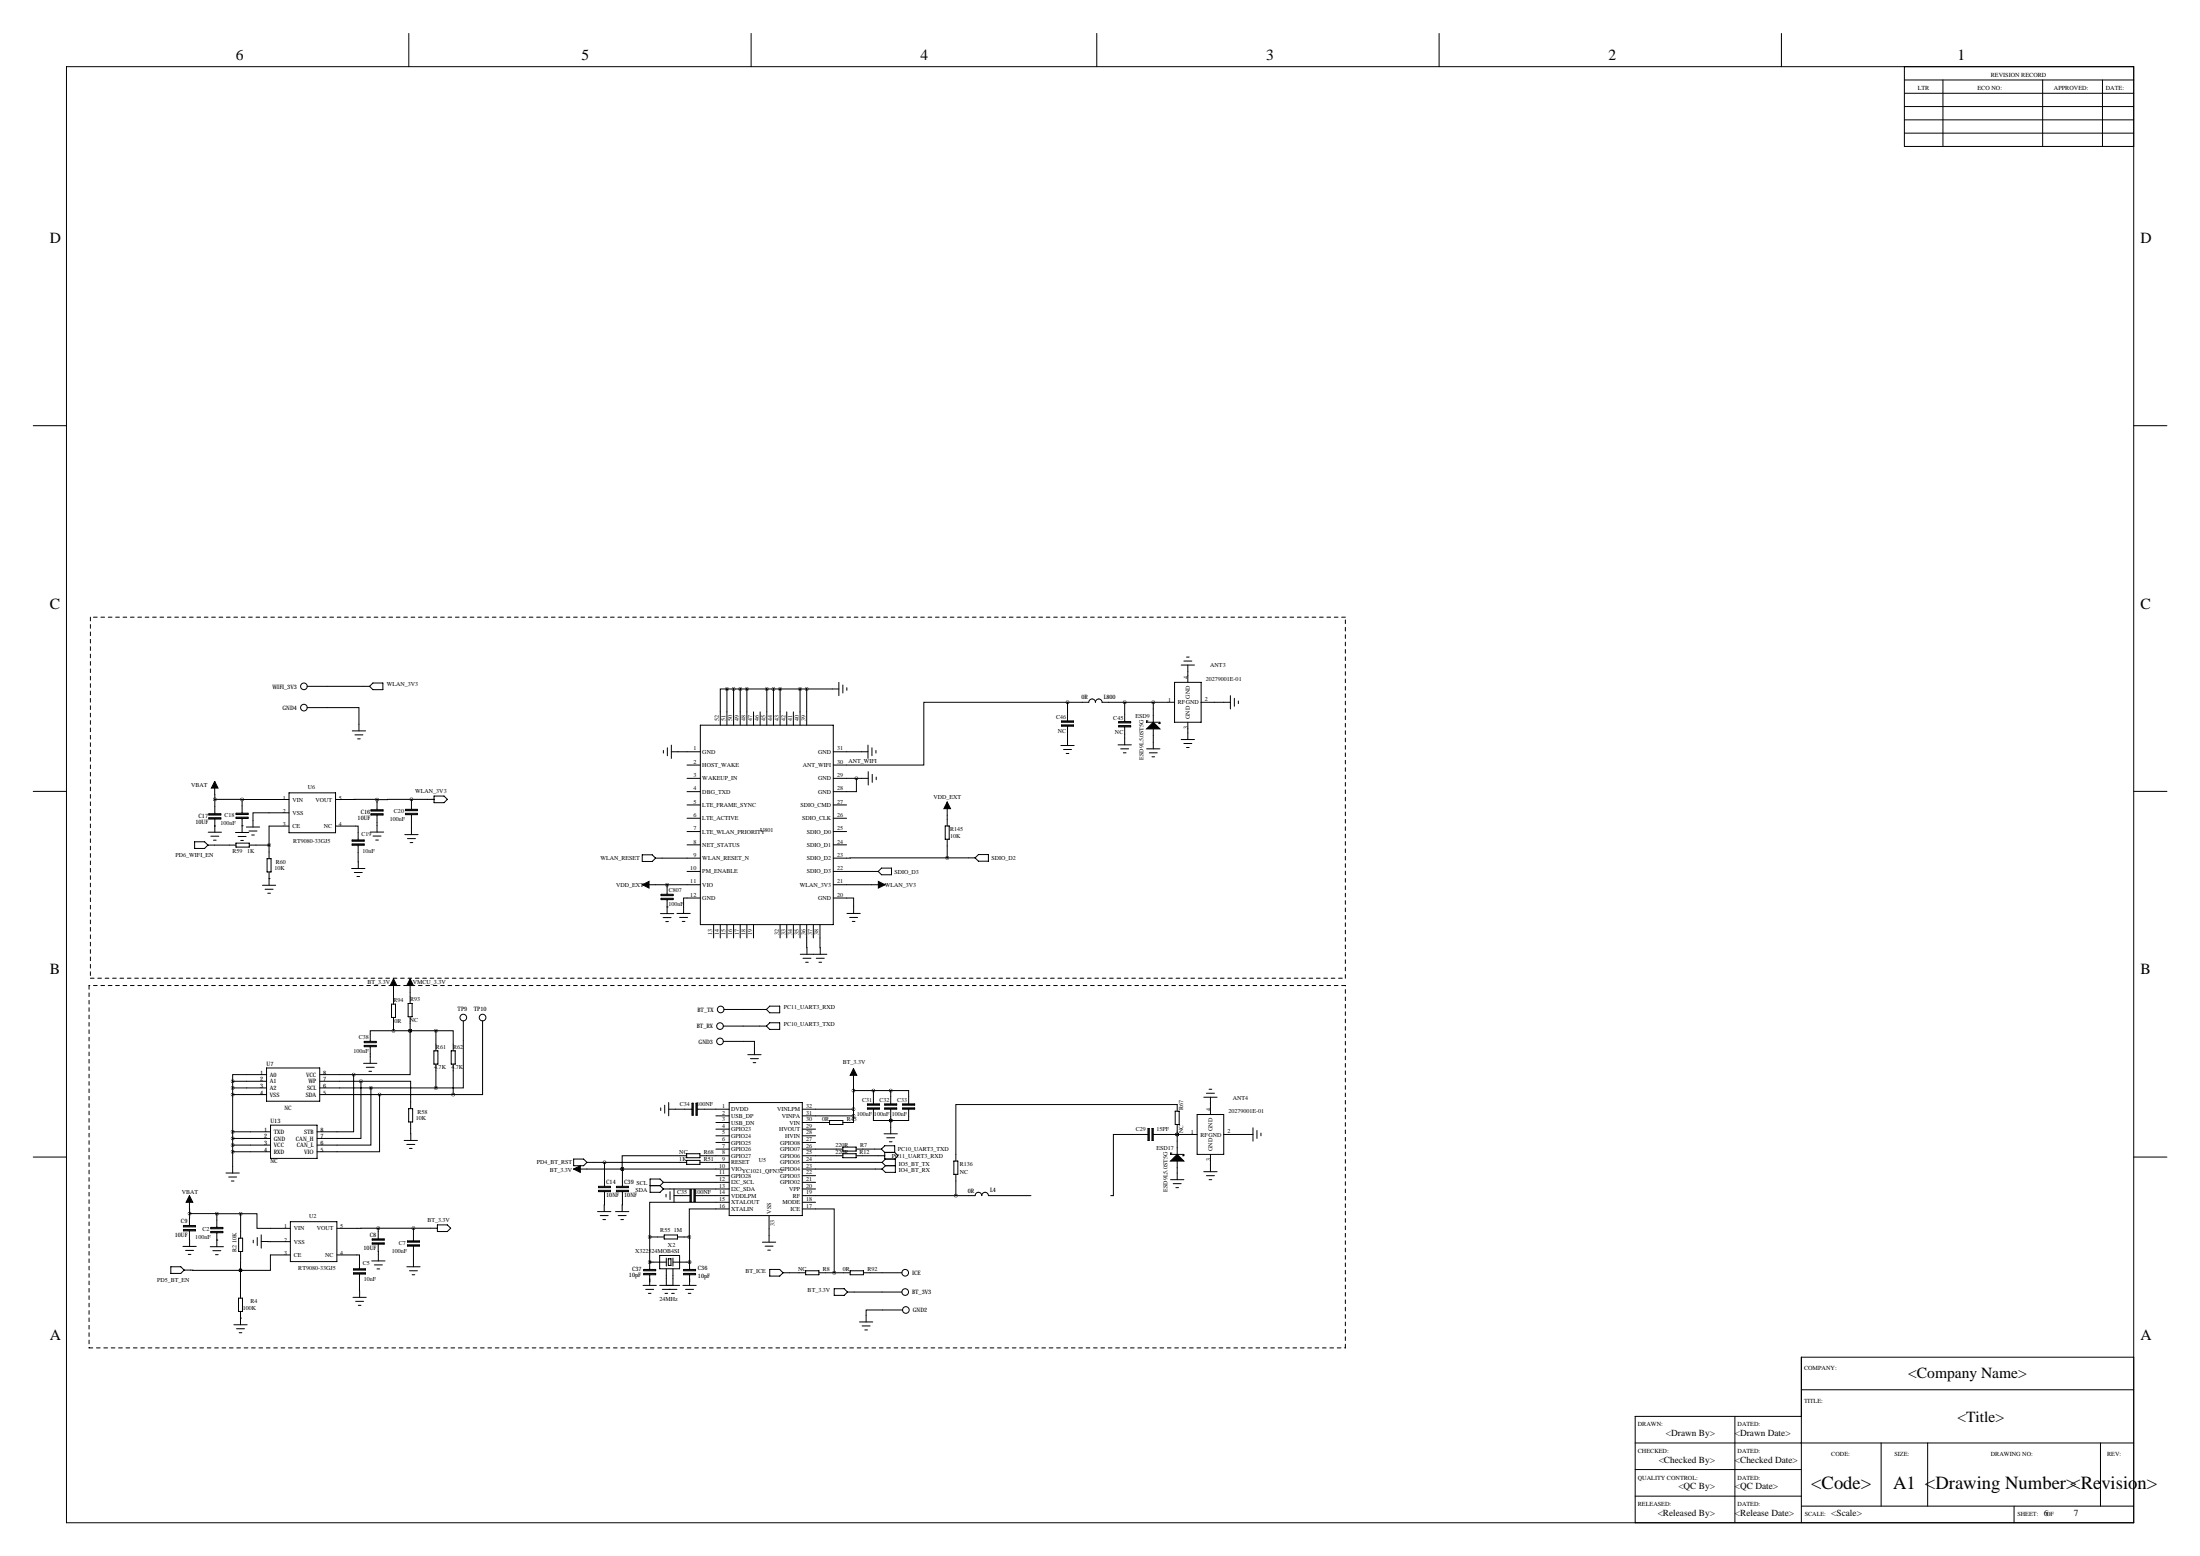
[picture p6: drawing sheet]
<svg xmlns="http://www.w3.org/2000/svg" width="841mm" height="594mm" viewBox="0 0 841 594" stroke-linecap="round" stroke-linejoin="round" font-family="sans-serif">
<path d="M34.5 235.8v137.9M514.1 235.8h-479.6M34 376.5v138.4M34.5 373.7h479.6M514.1 373.7v-137.9M514.1 376.5h-480.1M34 514.9h480.1M514.1 514.9v-138.4" fill="none" stroke="#000" stroke-width=".38" stroke-dasharray="1.4 1.4"/>
<g fill="none" stroke="#000" stroke-width=".38">
<path d="M156.2 12.8v12.7M287 12.8v12.7M419.1 12.8v12.7M549.9 12.8v12.7M680.7 12.8v12.7M25.4 25.5h789.9v556.2h-789.9zM727.7 30.6h87.6M727.7 35.6h87.6M727.7 25.5v30.5h87.6M742.4 30.6v25.4M780.5 30.6v25.4M803.4 30.6v25.4"/>
<path d="M727.7 45.8h87.6M727.7 50.9h87.6M727.7 40.7h87.6M12.7 162.6h12.7M815.3 162.6h12.7M451.4 254.1h5M452.4 252.5h3M453.4 251h1M453.9 254.1v6.6M117.3 270.3h19.9v8.9M117.3 262.2h23.9M134.6 279.2h5.1"/>
<path d="M141.2 262.2l1.3-1.3h3.8v2.6h-3.8zM267.6 277h50.8v76.2h-50.8zM277.8 263.2h-2.6v13.8M277.8 263.2v13.8M277.8 263.2h42.7M280.3 263.2v13.8M282.9 263.2v13.8M285.4 263.2v13.8M287.9 272v5M290.5 272v5M293 263.2v13.8M295.6 263.2v13.8"/>
<path d="M298.1 263.2v13.8M300.6 272v5M303.2 272v5M305.7 263.2v13.8M308.3 263.2v13.8M320.5 260.7v5.1M322.1 261.7v3M323.6 262.7v1M405.6 275.4h4.6v.5h-4.6zM405.6 275.7h4.6M405.6 277.2h4.6M405.6 276.9h4.6v.5h-4.6z"/>
<path d="M407.9 268.3h8.2a1.27 1.27 0 0 1 1.2-1.3 1.27 1.27 0 0 1 1.3 1.3 1.27 1.27 0 0 1 1.3-1.3 1.27 1.27 0 0 1 1.2 1.3h27.7M407.9 268.3h-54.9v24h-34.6M407.9 268.3v7.1M407.9 277.4v7.4M427.5 275.9h4.6M427.5 275.7h4.6v.5h-4.6zM427.5 277.2h4.6v.5h-4.6zM427.5 277.4h4.6M429.8 268.3v7.4M429.8 277.7v6.9M438.7 275.4h-.6v.5h5.1v.5h-.5M440.7 268.3v7.6"/>
<path d="M440.7 278.5v7.6M448.8 260.7h10.2v15.2h-10.2zM453.9 275.9v6.6M458.9 268.3h11.3M470.2 265.8v5M471.7 266.8v3M473.2 267.8v1M82 298.5l.1 6.9M135.6 280.7h3.1M136.7 282.3h1M253.5 286.7v1M255 285.7v3"/>
<path d="M256.5 287.2h11.1M256.5 284.7v5M262.5 292.3h5.1M262.5 297.4h5.1M318.4 287.2h13.3M318.4 297.4h13.4M327.3 297.4v5h-8.9M331.7 284.7v5M331.8 294.8v5.1M333.2 285.7v3M333.3 295.8v3.1M334.7 286.7v1"/>
<path d="M334.8 296.8v1.1M405.4 284.8h5.1M406.4 286.3h3M407.4 287.9h1M427.2 284.6h5.1M428.2 286.1h3.1M429.3 287.6h1M438.1 286.1h5.1M439.2 287.6h3M440.2 289.1h1M451.4 282.5h5M452.4 284h3"/>
<path d="M453.4 285.6h1M12.7 302.3h12.7M79.6 317.9h5M79.8 310.9h4.6v.5h-4.6zM79.8 311.1h4.6M79.8 312.4h4.6v.5h-4.6zM79.8 312.6h4.6M80.6 319.5h3M82.1 305.4h10.4M82.1 305.4v5.5M82.1 312.9v5M90 318h5"/>
<path d="M90.2 310.7h4.6v.5h-4.6zM90.2 312.2h4.6v.5h-4.6zM90.2 310.9h4.6M90.2 312.4h4.6M91 319.6h3M92.5 315.5h.1M92.5 305.4h17.9M92.5 305.4v5.3M92.5 312.7v5.3M94.1 315.9h5.1M95.1 317.5h3.1M96.2 319h1"/>
<path d="M110.4 310.5h-13.7v5.4M110.4 302.9h17.8v15.2h-17.8zM110.4 315.6h-7.6v12.4M128.2 305.4l15.9 .1M128.2 315.6h8.7v5.3M141.5 317.9h5.1M141.8 309.3h4.6v.5h-4.6zM141.8 310.9h4.6v.5h-4.6zM141.8 309.6h4.6M141.8 311.1h4.6M142.5 319.4h3.1M144.1 305.5v3.8"/>
<path d="M144.1 311.4v6.5M154.7 318.8h5.1M154.9 310.7h4.6v.5h-4.6zM154.9 311h4.6M154.9 309.2h4.6v.5h-4.6zM154.9 309.4h4.6M157.2 305.4l-13.1 .1M157.2 305.4h8.7M157.2 305.4v3.8M157.2 311.2v7.6M165.9 304.1h3.8l1.2 1.3-1.2 1.2h-3.8zM262.5 302.4h5.1"/>
<path d="M262.5 307.5h5.1M262.5 312.6h5.1M262.5 317.7h5.1M318.4 307.5h5.1M318.4 312.6h5.1M318.4 317.7h5.1M361.2 315.5h1.5v5.1h-1.5zM361.9 306.4v9.1M815.3 302.3h12.7M74.4 321.6h3.8l1.3 1.3-1.3 1.2h-3.8zM79.5 322.9h10.7M81.6 321h1"/>
<path d="M90.2 322.1h5v1.5h-5zM92 321.1h1M95.2 322.9h7.6M100.3 338.2h5.1M101.3 339.7h3M102.1 328h1.5v5.1h-1.5zM102.8 335.7h.1M102.8 333.1v5.1M134.4 331.8h5M134.6 322.4h4.5v.5h-4.5zM134.6 320.9h4.5v.5h-4.5zM134.6 321.1h4.5"/>
<path d="M134.6 322.7h4.5M135.4 333.3h3M136.4 334.8h1M136.9 322.9v8.9M143.6 320.9h1M155.7 320.4h3M156.7 321.9h1M245.4 326.6h3.8l1.3 1.2-1.3 1.3h-3.8zM245.5 338h22.1M250.5 327.8h17.1M254.9 338v3.6M262.5 322.8h5.1"/>
<path d="M262.5 332.9h5.1M318.4 322.8h5.1M318.4 332.9h17.2M318.4 338h19.8M335.6 332.9l1.3-1.3h3.8v2.6h-3.8zM361.9 327.7l-43.5 .1M361.9 320.6v7.1M361.9 327.7h10.7M373.9 326.5h3.8v2.5h-3.8l-1.3-1.3zM102.3 341.2h1M252.4 349h5.1M252.6 341.6h4.6v.6h-4.6z"/>
<path d="M252.6 343.2h4.6v.5h-4.6zM252.6 341.9h4.6M252.6 343.4h4.6M253.4 350.5h3M254.4 352.1h1M254.9 346.5h.1M254.9 343.7v5.3M258.7 349h5.1M259.7 350.5h3M260.7 352h1M267.6 343.1h-6.4v5.9M272.7 353.2v5.1"/>
<path d="M275.2 353.2v5.1M277.8 353.2v5.1M280.3 353.2v5.1M282.9 353.2v5.1M285.4 353.2v5.1M287.9 353.2v5.1M298.1 353.2v5.1M300.6 353.2v5.1M303.2 353.2v5.1M305.7 353.2v5.1M308.3 353.2l.1 11.4M310.8 353.2v5.1"/>
<path d="M313.3 353.2l.1 11.4M318.4 343.1h7.8v5.9M323.6 349h5.1M324.7 350.5h3M325.7 352h1M150.4 374v9.6M156.7 374v9.4M305.8 364.6h10.2M306.8 366.1h3.1M307.8 367.6h1.1M311.9 366.1h3.1M312.9 367.6h1"/>
<path d="M139.2 397.8h4.6v.5h-4.6zM139.2 399.4h4.6v.5h-4.6zM139.2 398.1h4.6M139.2 399.6h4.6M141.5 399.9v6.3M149.6 383.6h1.5v5.1h-1.5zM150.4 393.8h-8.9v4M150.4 388.7v5.1M150.4 393.8h16.2M156 383.4h1.5v5h-1.5zM156.7 393.8h.1M156.7 393.8v16.7h-21.6"/>
<path d="M156.7 388.4v5.4M166.6 393.8h6.6v7.6M166.6 393.8v7.6M177 390v25.6h-10.4M184.4 390v28.2h-11.2M276.4 397.8h11.9v5.1M276.4 392h16.5M276.6 385.6h16.3M292.9 385.6l1.2-1.2h3.8v2.5h-3.8zM292.9 392l1.2-1.3h3.8v2.6h-3.8zM88.9 413.1h13M88.9 415.6h13"/>
<path d="M88.9 418.2h13M88.9 413.1v35M101.9 410.5h-13v2.6M101.9 408h20.3v12.7h-20.3zM122.2 410.5h12.9M122.2 413.1h15.7M122.2 415.6h44.4M122.2 418.2h51M135.1 410.5v21.9h-13.9M137.9 413.1h19v10.4M137.9 413.1v21.8h-16.7M138.9 406.2h5.1"/>
<path d="M140 407.7h3M141 409.3h1M141.7 415.6v21.9h-20.5M145 418.2v21.8h-23.8M165.8 401.4h1.5v5.1h-1.5zM166.6 406.5v9.1M172.4 401.4h1.5v5.1h-1.5zM173.2 406.5v11.7M285.8 402.9h5M286.8 404.4h3M287.8 406h1M326.1 408.2v18.1"/>
<path d="M326.1 416.6h14.3M333.8 416.6v5.1M340.4 416.6h6.8v5.1M340.4 416.6v5.1M460 419.2h5.1M461 417.6h3.1M462 416.1h1M462.5 419.2v6.6M88.9 432.4h14.5M88.9 434.9h14.5M88.9 437.5h14.5M88.9 440h14.5"/>
<path d="M103.4 429.8h17.8v12.7h-17.8zM154.4 435.7h5.1M155.4 437.2h3.1M156.2 423.5h1.5v5.1h-1.5zM156.5 438.7h1M156.9 428.6l.1 7.1M252.5 423.2v1.1M254 422.2v3.1M255.5 423.7h8.9M255.5 421.2v5.1M264.4 421.5h.5v4.5h-.5zM264.7 421.5v4.5"/>
<path d="M265.9 421.5h.5v4.5h-.5zM266.2 421.5v4.5M266.4 423.7h12.2M273.6 439h5M273.6 426.3h5M273.6 428.8h5M273.6 431.4h5M273.6 433.9h5M273.6 436.4h5M278.6 421.2h28v43.2h-28zM306.6 439h15.5M306.6 423.7h19.5"/>
<path d="M306.6 426.3h19.5M306.6 428.8h10.4M306.6 431.4h5.1M306.6 433.9h5.1M306.6 436.4h5.1M317 428.1h5.1v1.5h-5.1zM322.1 438.2h5.1v1.5h-5.1zM326.1 426.3v2.5h-4M327.2 439h9.6M331.5 423.2h4.5v.5h-4.5zM331.5 421.7h4.5v.5h-4.5zM331.5 422h4.5"/>
<path d="M331.5 423.5h4.5M333.8 423.7v4.4h6.6M336.8 439l1.3 1.3M336.8 439l1.3-1.3h3.8v2.6M337.8 433.1h5.1M338.1 423.2h4.5v.5h-4.5zM338.1 421.7h4.5v.5h-4.5zM338.1 422h4.5M338.1 423.5h4.5M338.8 434.7h3.1M339.9 436.2h1M340.4 428.1h.1"/>
<path d="M340.4 423.7v9.4M344.9 423.2h4.6v.5h-4.6zM344.9 421.7h4.6v.5h-4.6zM344.9 422h4.6M344.9 423.5h4.6M347.2 423.7v4.4h-6.8M438.7 433.4h-13.3v23.4h-1M438.7 431.1h.5v4.6h-.5zM438.9 431.1v4.6M440.2 431.1h.5v4.6h-.5zM440.4 431.1v4.6M440.7 433.4h16.8"/>
<path d="M449.1 424.5h1.5v5.1h-1.5zM449.8 433.4h.1M449.8 424.5v-2.5h-84.5v21.6M449.8 429.6v11.4M457.5 425.8h10.1v15.2h-10.1zM467.5 433.4h11.3M478.8 430.9v5M480.3 431.9v3M481.8 432.9v1M12.7 442h12.7M72.4 456.8v6.8M86.4 448.1h5"/>
<path d="M87.4 449.7h3M88.4 451.2h1M219.2 446.6h59.4M219.2 442.8h3.8l1.3 1.3-1.3 1.2h-3.8zM224.3 444.1h38.1M228.7 454.7h4.6v.5h-4.6zM228.7 453.2h4.6v.5h-4.6zM228.7 455h4.6M228.7 453.5h4.6M231 455.2l-.1 7.7M231 444.1v9.1M235.6 454.7h4.5v.5h-4.5z"/>
<path d="M235.6 453.2h4.5v.5h-4.5zM235.6 455h4.5M235.6 453.5h4.5M237.8 455.2l-.1 7.7M237.8 446.6v6.6M248.4 453h3.8M252.2 453l1.3 1.2M253.5 451.7h25.1M253.5 454.2h25.1M253.5 451.7l-1.3 1.3M253.5 451.7l-1.3-1.3h-3.8v5.1h3.8l1.3-1.3M254.5 456.3v1"/>
<path d="M256 455.2v3.1M257.6 456.8h6.1M257.6 454.2v5.1M262.4 441.5h-24.7v5.1M262.4 440.8h5.1v1.5h-5.1zM262.4 443.3h5.1v1.5h-5.1zM263.7 454.5h.5v4.5h-.5zM263.9 454.5v4.5M265.2 454.5h.5v4.5h-.5zM265.4 454.5v4.5M265.7 456.8h12.9M267.5 441.5h11.1"/>
<path d="M267.5 444.1h11.1M273.6 449.1h5M278.6 459.3h-30.3v13.3M306.6 456.8h66a1.27 1.27 0 0 1 1.3-1.3 1.27 1.27 0 0 1 1.3 1.3 1.27 1.27 0 0 1 1.2-1.3 1.27 1.27 0 0 1 1.3 1.3h16.3M306.6 441.5h15.5M306.6 444.1h30.5M306.6 446.6h30.5M306.6 449.1h5.1M306.6 451.7h5.1M306.6 454.2h5.1M306.6 459.3h5.1M322.1 440.8h5.1v1.5h-5.1z"/>
<path d="M327.2 441.5h10.9M337.1 444.1l1.2 1.2M338.1 440.3v2.5h4v5.1h-3.8l-1.2-1.3M338.1 440.3h3.8M338.3 445.3h3.8M338.3 442.8l-1.2 1.3M338.3 445.3l-1.2 1.3M341.9 440.3l1.3 1.2-1.3 1.3M364.5 443.6h1.5v5h-1.5zM365.3 448.6v8.2M447.3 450.7h5.1M447.8 440.5h-.5v.5h5.1v.5h-.5"/>
<path d="M448.3 452.2h3.1M449.3 453.7h1M449.8 443.6v7.1M460 447.6h5.1M461 449.1h3.1M462 450.7h1M462.5 441v6.6M815.3 442h12.7M69.9 476.2h5.1M70.1 468.2h4.6v.5h-4.6zM70.1 469.7h4.6v.5h-4.6zM70.1 468.4h4.6"/>
<path d="M70.1 470h4.6M70.9 477.7h3.1M71.9 479.2h1M72.4 470.2v6M72.4 463.6v4.6M72.4 463.6l10.5 .1M80.3 476.3h5.1M80.6 468.9h4.5v.5h-4.5zM80.6 470.4h4.5v.5h-4.5zM80.6 469.2h4.5M80.6 470.7h4.5M81.3 477.8h3.1"/>
<path d="M82.3 479.3h1.1M82.9 473.7h.1M82.9 463.7v5.2M82.9 470.9v5.4M82.9 463.7h9M91.2 473h1.5v5.1h-1.5zM91.9 463.7h6.3v5.6h12.7M91.9 463.7v9.3M91.9 478.1v7.2M96.8 473.8v1M98.3 472.8v3M99.8 474.3h11.1"/>
<path d="M99.8 471.7v5.1M110.9 479.4h-7.6v5.9h-11.4M110.9 466.7h17.8v15.3h-17.8zM128.7 479.4h8.7v5.3M142.2 473.3h4.6v.5h-4.6zM142.2 474.8h4.6v.5h-4.6zM142.2 473.5h4.6M142.2 475.1h4.6M144.5 469.2l-15.8 .1M144.5 475.3l.1 6.4M144.5 469.2h22.6M144.5 469.2v4.1"/>
<path d="M155.7 474.3h4.6M155.7 474h4.6v.5h-4.6zM155.7 475.6h4.6v.5h-4.6zM155.7 475.8h4.6M158 469.2v4.8M158 476.1v7.8M167.1 467.9h3.8l1.3 1.3-1.3 1.3h-3.8zM228.3 462.9h5.1M229.4 464.4h3M230.4 465.9h1M235.2 462.9h5.1M236.2 464.4h3.1"/>
<path d="M237.2 465.9h1.1M248.3 472.6v12.4M248.3 472.6h5.5M252.1 479.6h7.6v5.1h-7.6zM253.8 471.8h5.1v1.5h-5.1zM258.9 472.6h4.5M263.4 472.6l.1 9.6M278.6 461.8h-15.2v10.8M291.3 474.5h5.1M292.4 476.1h3M293.4 477.6h1M293.9 464.4v10.1"/>
<path d="M306.6 461.8h12.2v24.4M65.3 483.9h3.8l1.3 1.3-1.3 1.3h-3.8zM70.4 485.2l21.5 .1M91.1 495.9h1.6v5.1h-1.6zM91.9 485.3h.1M91.9 485.3v10.6M134.9 495.6h5.1M135.1 484.7h4.5v.5h-4.5zM135.1 486.2h4.5v.5h-4.5zM135.1 485h4.5M135.1 486.5h4.5M135.9 497.1h3"/>
<path d="M136.9 498.7h1M137.4 486.7v8.9M142 481.7h5.1M143.1 483.2h3M144.1 484.8h1M155.4 483.9h5.1M156.5 485.5h3M157.5 487h1M245.7 491.1h5.1M246 485.2h4.5M246 486.7h4.5M246 485h4.5v.5h-4.5z"/>
<path d="M246 486.5h4.5v.5h-4.5zM246.7 492.6h3.1M247.8 494.1h1M248.3 482.2h.1M248.3 487v4.1M248.3 482.2h6.3M252.1 491.1h7.6M253.1 492.6h5.6M254.1 494.1h1M254.6 480.6v3.1M254.6 484.7v6.4M255.4 480.9h1v2.5h-1z"/>
<path d="M256.6 494.1h1.1M257.1 480.6v3.1M257.1 484.7v6.4M257.1 482.2h6.4M261 491.1h5M261.2 485.2h4.6M261.2 486.7h4.6M261.2 485h4.6v.5h-4.6zM261.2 486.5h4.6v.5h-4.6zM262 492.6h3M263 494.1h1M263.5 482.2h.1"/>
<path d="M263.5 482.2v2.8M263.5 487v4.1M294.1 485h3.8l1.3 1.2-1.3 1.3h-3.8zM299.2 486.2h8.6M307.8 485.5h5.1v1.5h-5.1zM312.9 486.2h12M318.8 492.3h3.8l1.2 1.3-1.2 1.3h-3.8zM323.8 493.6h20.9M324.9 485.5h5v1.5h-5zM329.9 486.2h14.8M89.4 506.1h5M90.4 507.6h3"/>
<path d="M91.4 509.1h1M91.9 503.5h.1M91.9 501v5.1M328.4 505h5.1M329.4 506.5h3.1M330.5 508.1h1M344.9 500.5h-13.9v4.5M815.3 518.5h-127v63.2M688.3 530.9h127M624.8 551.3h190.5M662.9 541.1v40.6M688.3 541.1h-63.5v40.6"/>
<path d="M718.8 551.3v24.1M736.6 551.3v24.1M802.6 551.3v24.1M624.8 561.4h63.5M624.8 571.6h63.5M688.3 575.4h127M769.6 575.4v6.3"/>
<circle cx="116.1" cy="270.3" r="1.27"/>
<circle cx="116.1" cy="262.2" r="1.27"/>
<circle cx="177" cy="388.7" r="1.27"/>
<circle cx="184.4" cy="388.7" r="1.27"/>
<circle cx="275.1" cy="397.8" r="1.27"/>
<circle cx="275.1" cy="392" r="1.27"/>
<circle cx="275.4" cy="385.6" r="1.27"/>
<circle cx="345.9" cy="493.6" r="1.27"/>
<circle cx="345.9" cy="486.2" r="1.27"/>
<circle cx="346.2" cy="500.5" r="1.27"/>
</g>
<path d="M440.7 275.9l2.5 2.6h-5.1zM82 298.5l1.3 2.6h-2.5zM361.9 306.4l1.3 2.5h-2.5zM245.5 338l2.5-1.3v2.6zM335.6 336.7l2.6 1.3-2.6 1.3zM150.4 374l1.2 2.5h-2.5zM156.7 374l1.3 2.5h-2.6zM326.1 408.2l1.3 2.6h-2.5zM72.4 456.8l1.3 2.5h-2.6zM219.2 446.6l2.5-1.3v2.6zM449.8 441l2.6 2.6h-5.1z" fill="#000" stroke="#000" stroke-width=".38"/>
<path d="M254.9 338a.05 .05 0 0 0 .1 0 .05 .05 0 0 0-.1 0zM327.2 297.4a.05 .05 0 0 0 .1 0 .05 .05 0 0 0-.1 0zM277.7 263.2a.05 .05 0 0 0 .1 0 .05 .05 0 0 0-.1 0zM280.3 263.2a.05 .05 0 0 0 .1 0 .05 .05 0 0 0-.1 0zM282.8 263.2a.05 .05 0 0 0 .1 0 .05 .05 0 0 0-.1 0zM285.3 263.2a.05 .05 0 0 0 .1 0 .05 .05 0 0 0-.1 0zM293 263.2a.05 .05 0 0 0 .1 0 .05 .05 0 0 0-.1 0zM295.5 263.2a.05 .05 0 0 0 .1 0 .05 .05 0 0 0-.1 0zM298 263.2a.05 .05 0 0 0 .1 0 .05 .05 0 0 0-.1 0zM305.7 263.2a.05 .05 0 0 0 .1 0 .05 .05 0 0 0-.1 0zM308.2 263.2a.05 .05 0 0 0 .1 0 .05 .05 0 0 0-.1 0zM361.9 327.7a.05 .05 0 0 0 .1 0 .05 .05 0 0 0-.1 0zM82.8 463.7a.05 .05 0 0 0 .1 0 .05 .05 0 0 0-.1 0zM72.4 463.6a.05 .05 0 0 0 .1 0 .05 .05 0 0 0-.1 0zM157.9 469.2a.05 .05 0 0 0 .1 0 .05 .05 0 0 0-.1 0zM102.8 322.9a.05 .05 0 0 0 .1 0 .05 .05 0 0 0-.1 0zM92.5 305.4a.05 .05 0 0 0 .1 0 .05 .05 0 0 0-.1 0zM82 305.4a.05 .05 0 0 0 .1 0 .05 .05 0 0 0-.1 0zM157.2 305.4a.05 .05 0 0 0 .1 0 .05 .05 0 0 0-.1 0zM144 305.5a.05 .05 0 0 0 .1 0 .05 .05 0 0 0-.1 0zM144.5 469.2a.05 .05 0 0 0 .1 0 .05 .05 0 0 0-.1 0zM326.1 423.7a.05 .05 0 0 0 .1 0 .05 .05 0 0 0-.1 0zM326.1 426.3a.05 .05 0 0 0 .1 0 .05 .05 0 0 0-.1 0zM326.1 416.6a.05 .05 0 0 0 .1 0 .05 .05 0 0 0-.1 0zM333.7 416.6a.05 .05 0 0 0 .1 0 .05 .05 0 0 0-.1 0zM340.3 416.6a.05 .05 0 0 0 .1 0 .05 .05 0 0 0-.1 0zM340.3 428.1a.05 .05 0 0 0 .1 0 .05 .05 0 0 0-.1 0zM340.3 428.1a.05 .05 0 0 0 .1 0 .05 .05 0 0 0-.1 0zM248.2 482.2a.05 .05 0 0 0 .1 0 .05 .05 0 0 0-.1 0zM156.7 393.8a.05 .05 0 0 0 .1 0 .05 .05 0 0 0-.1 0zM156.7 393.8a.05 .05 0 0 0 .1 0 .05 .05 0 0 0-.1 0zM166.5 393.8a.05 .05 0 0 0 .1 0 .05 .05 0 0 0-.1 0zM166.5 415.6a.05 .05 0 0 0 .1 0 .05 .05 0 0 0-.1 0zM173.1 418.2a.05 .05 0 0 0 .1 0 .05 .05 0 0 0-.1 0zM248.2 472.6a.05 .05 0 0 0 .1 0 .05 .05 0 0 0-.1 0zM135.1 410.5a.05 .05 0 0 0 .1 0 .05 .05 0 0 0-.1 0zM137.9 413.1a.05 .05 0 0 0 .1 0 .05 .05 0 0 0-.1 0zM141.7 415.6a.05 .05 0 0 0 .1 0 .05 .05 0 0 0-.1 0zM145 418.2a.05 .05 0 0 0 .1 0 .05 .05 0 0 0-.1 0zM230.9 444.1a.05 .05 0 0 0 .1 0 .05 .05 0 0 0-.1 0zM237.8 446.6a.05 .05 0 0 0 .1 0 .05 .05 0 0 0-.1 0zM150.3 393.8a.05 .05 0 0 0 .1 0 .05 .05 0 0 0-.1 0zM91.9 463.7a.05 .05 0 0 0 .1 0 .05 .05 0 0 0-.1 0zM318.7 486.2a.05 .05 0 0 0 .1 0 .05 .05 0 0 0-.1 0zM440.6 268.3a.05 .05 0 0 0 .1 0 .05 .05 0 0 0-.1 0zM449.8 433.4a.05 .05 0 0 0 .1 0 .05 .05 0 0 0-.1 0zM429.7 268.3a.05 .05 0 0 0 .1 0 .05 .05 0 0 0-.1 0zM407.9 268.3a.05 .05 0 0 0 .1 0 .05 .05 0 0 0-.1 0zM365.2 456.8a.05 .05 0 0 0 .1 0 .05 .05 0 0 0-.1 0zM449.8 433.4a.05 .05 0 0 0 .1 0 .05 .05 0 0 0-.1 0zM237.7 446.6a.05 .05 0 0 0 .1 0 .05 .05 0 0 0-.1 0z" fill="#000" stroke="#000" stroke-width="1.3"/>
<g font-size="7.1">
<text x="692.1" y="568.9">&lt;Code&gt;</text>
<text x="723.4" y="568.9">A1 &lt;Drawing Number&gt;&lt;Revision&gt;</text>
</g>
<g font-size="5.9">
<text x="90.2" y="22.9">6</text>
<text x="222.2" y="22.9">5</text>
<text x="351.8" y="22.9">4</text>
<text x="483.9" y="22.9">3</text>
<text x="614.7" y="22.9">2</text>
<text x="748" y="22.9">1</text>
<text x="19" y="92.8">D</text>
<text x="817.9" y="92.8">D</text>
<text x="19" y="232.5">C</text>
<text x="817.9" y="232.5">C</text>
<text x="19" y="372.2">B</text>
<text x="817.9" y="372.2">B</text>
<text x="19" y="511.9">A</text>
<text x="817.9" y="511.9">A</text>
<text x="729.2" y="526.6">&lt;Company Name&gt;</text>
<text x="748" y="543.1">&lt;Title&gt;</text>
</g>
<g font-size="3.6">
<text x="636.6" y="548.7">&lt;Drawn By&gt;</text>
<text x="662.9" y="548.7">&lt;Drawn Date&gt;</text>
<text x="633.8" y="558.8">&lt;Checked By&gt;</text>
<text x="662.9" y="558.8">&lt;Checked Date&gt;</text>
<text x="641.3" y="569">&lt;QC By&gt;</text>
<text x="662.9" y="569">&lt;QC Date&gt;</text>
<text x="633.4" y="579.1">&lt;Released By&gt;</text>
<text x="662.9" y="579.1">&lt;Release Date&gt;</text>
<text x="699.8" y="579.1">&lt;Scale&gt;</text>
<text x="781" y="579.1">6</text>
<text x="792.5" y="579.1">7</text>
</g>
<g font-size="2.4">
<text x="760.7" y="29.3">REVISION RECORD</text>
<text x="732.8" y="34.4">LTR</text>
<text x="755.6" y="34.4">ECO NO:</text>
<text x="784.9" y="34.4">APPROVED:</text>
<text x="804.7" y="34.4">DATE:</text>
<text x="689.4" y="523.3">COMPANY:</text>
<text x="689.4" y="536">TITLE:</text>
<text x="625.9" y="544.9">DRAWN:</text>
<text x="664" y="544.9">DATED:</text>
<text x="625.9" y="555.1">CHECKED:</text>
<text x="664" y="555.1">DATED:</text>
<text x="699.8" y="556.3">CODE:</text>
<text x="723.9" y="556.3">SIZE:</text>
<text x="760.7" y="556.3">DRAWING NO:</text>
<text x="805.2" y="556.3">REV:</text>
<text x="625.9" y="565.2">QUALITY CONTROL:</text>
<text x="664" y="565.2">DATED:</text>
<text x="625.9" y="575.4">RELEASED:</text>
<text x="664" y="575.4">DATED:</text>
<text x="689.6" y="579.2">SCALE:</text>
<text x="770.9" y="579.2">SHEET:</text>
<text x="781.9" y="579.2">OF</text>
</g>
<g font-size="2.3">
<text x="462.5" y="255">ANT3</text>
<text x="104.1" y="263.1">WIFI_3V3</text>
<text x="147.8" y="262.2">WLAN_3V3</text>
<text x="453.9" y="259.4" transform="rotate(-90 453.9 259.4)">4</text>
<text x="460.8" y="260.1">20279001E-01</text>
<text x="413.2" y="267.2">0R</text>
<text x="421.7" y="267">L800</text>
<text x="446.4" y="268.3">1</text>
<text x="450.1" y="269.1">RFGND</text>
<text x="454.7" y="266.9" transform="rotate(-90 454.7 266.9)">GND</text>
<text x="460.4" y="267.8">2</text>
<text x="108" y="271.2">GND4</text>
<text x="274.7" y="275.5" transform="rotate(-90 274.7 275.5)">52</text>
<text x="277.3" y="275.5" transform="rotate(-90 277.3 275.5)">51</text>
<text x="279.8" y="275.5" transform="rotate(-90 279.8 275.5)">50</text>
<text x="282.3" y="275.5" transform="rotate(-90 282.3 275.5)">49</text>
<text x="284.9" y="275.5" transform="rotate(-90 284.9 275.5)">48</text>
<text x="287.4" y="275.5" transform="rotate(-90 287.4 275.5)">47</text>
<text x="290" y="275.5" transform="rotate(-90 290 275.5)">46</text>
<text x="292.5" y="275.5" transform="rotate(-90 292.5 275.5)">45</text>
<text x="295" y="275.5" transform="rotate(-90 295 275.5)">44</text>
<text x="297.6" y="275.5" transform="rotate(-90 297.6 275.5)">43</text>
<text x="300.1" y="275.5" transform="rotate(-90 300.1 275.5)">42</text>
<text x="302.7" y="275.5" transform="rotate(-90 302.7 275.5)">41</text>
<text x="305.2" y="275.5" transform="rotate(-90 305.2 275.5)">40</text>
<text x="307.7" y="275.5" transform="rotate(-90 307.7 275.5)">39</text>
<text x="403.6" y="274.6">C46</text>
<text x="425.4" y="274.9">C45</text>
<text x="433.9" y="274.3">ESD9</text>
<text x="454.7" y="274.6" transform="rotate(-90 454.7 274.6)">GND</text>
<text x="404.2" y="280">NC</text>
<text x="426.1" y="280.2">NC</text>
<text x="453.9" y="278.3" transform="rotate(-90 453.9 278.3)">3</text>
<text x="264.9" y="286.7">1</text>
<text x="268.4" y="288">GND</text>
<text x="312.7" y="288">GND</text>
<text x="319.9" y="286.7">31</text>
<text x="264.9" y="291.8">2</text>
<text x="268.4" y="293.1">HOST_WAKE</text>
<text x="306.8" y="293.1">ANT_WIFI</text>
<text x="319.9" y="291.8">30</text>
<text x="324.2" y="291.6">ANT_WIFI</text>
<text x="436.9" y="290.2" transform="rotate(-90 436.9 290.2)">ESD9L5.0ST5G</text>
<text x="264.9" y="296.8">3</text>
<text x="268.4" y="298.1">WAKEUP_IN</text>
<text x="312.7" y="298.1">GND</text>
<text x="319.9" y="296.8">29</text>
<text x="73.1" y="300.8">VBAT</text>
<text x="108" y="305.4">1</text>
<text x="117.6" y="301.3">U6</text>
<text x="129.5" y="305.4">5</text>
<text x="158.7" y="302.8">WLAN_3V3</text>
<text x="264.9" y="301.9">4</text>
<text x="268.4" y="303.2">DBG_TXD</text>
<text x="312.7" y="303.2">GND</text>
<text x="319.9" y="301.9">28</text>
<text x="356.6" y="305.1">VDD_EXT</text>
<text x="108" y="310.5">2</text>
<text x="111.7" y="306.2">VIN</text>
<text x="111.7" y="311.3">VSS</text>
<text x="120.6" y="306.2">VOUT</text>
<text x="137.8" y="310.9">C16</text>
<text x="150.5" y="310.7">C20</text>
<text x="264.9" y="307">5</text>
<text x="268.4" y="308.3">LTE_FRAME_SYNC</text>
<text x="305.9" y="308.3">SDIO_CMD</text>
<text x="319.9" y="307">27</text>
<text x="74.7" y="314.9">10UF</text>
<text x="75.9" y="312.4">C17</text>
<text x="84.3" y="315.2">100nF</text>
<text x="85.8" y="312.1">C18</text>
<text x="108" y="315.6">3</text>
<text x="111.7" y="316.4">CE</text>
<text x="123.8" y="316.4">NC</text>
<text x="129.5" y="315.6">4</text>
<text x="136.7" y="313.4">10UF</text>
<text x="149" y="313.8">100nF</text>
<text x="264.9" y="312.1">6</text>
<text x="264.9" y="317.2">7</text>
<text x="268.4" y="313.4">LTE_ACTIVE</text>
<text x="290.5" y="317.7">U801</text>
<text x="306.5" y="313.4">SDIO_CLK</text>
<text x="319.9" y="317.2">25</text>
<text x="319.9" y="312.1">26</text>
<text x="363.1" y="317.4">R145</text>
<text x="112" y="321.9">RT9080-33GJ5</text>
<text x="138.1" y="319.3">C19</text>
<text x="264.9" y="322.2">8</text>
<text x="268.4" y="318.5">LTE_WLAN_PRIORITY</text>
<text x="268.4" y="323.5">NET_STATUS</text>
<text x="308.3" y="323.5">SDIO_D1</text>
<text x="308.3" y="318.5">SDIO_D0</text>
<text x="319.9" y="322.2">24</text>
<text x="363" y="320.2">10K</text>
<text x="67.1" y="327.5">PD6_WIFI_EN</text>
<text x="88.9" y="326">R59</text>
<text x="94.5" y="326">1K</text>
<text x="105.4" y="330">R60</text>
<text x="138.5" y="325.7">10nF</text>
<text x="229.4" y="328.6">WLAN_RESET</text>
<text x="264.9" y="327.3">9</text>
<text x="268.4" y="328.6">WLAN_RESET_N</text>
<text x="308.3" y="328.6">SDIO_D2</text>
<text x="319.9" y="327.3">23</text>
<text x="378.8" y="328.6">SDIO_D2</text>
<text x="104.9" y="332.5">10K</text>
<text x="263.8" y="332.4">10</text>
<text x="268.4" y="333.7">PM_ENABLE</text>
<text x="308.3" y="333.7">SDIO_D3</text>
<text x="319.9" y="332.4">22</text>
<text x="341.8" y="333.9">SDIO_D3</text>
<text x="235.4" y="338.8">VDD_EXT</text>
<text x="255.6" y="340.9">C807</text>
<text x="263.8" y="337.5">11</text>
<text x="268.4" y="338.8">VIO</text>
<text x="305.6" y="338.8">WLAN_3V3</text>
<text x="319.9" y="337.5">21</text>
<text x="338.1" y="338.9">WLAN_3V3</text>
<text x="255.4" y="346.2">100nF</text>
<text x="263.8" y="342.6">12</text>
<text x="268.4" y="343.9">GND</text>
<text x="312.7" y="343.9">GND</text>
<text x="319.9" y="342.6">20</text>
<text x="272.2" y="357.1" transform="rotate(-90 272.2 357.1)">13</text>
<text x="274.7" y="357.1" transform="rotate(-90 274.7 357.1)">14</text>
<text x="277.3" y="357.1" transform="rotate(-90 277.3 357.1)">15</text>
<text x="279.8" y="357.1" transform="rotate(-90 279.8 357.1)">16</text>
<text x="282.3" y="357.1" transform="rotate(-90 282.3 357.1)">17</text>
<text x="284.9" y="357.1" transform="rotate(-90 284.9 357.1)">18</text>
<text x="287.4" y="357.1" transform="rotate(-90 287.4 357.1)">19</text>
<text x="297.6" y="357.1" transform="rotate(-90 297.6 357.1)">32</text>
<text x="300.1" y="357.1" transform="rotate(-90 300.1 357.1)">33</text>
<text x="302.7" y="357.1" transform="rotate(-90 302.7 357.1)">34</text>
<text x="305.2" y="357.1" transform="rotate(-90 305.2 357.1)">35</text>
<text x="307.7" y="357.1" transform="rotate(-90 307.7 357.1)">36</text>
<text x="310.3" y="357.1" transform="rotate(-90 310.3 357.1)">37</text>
<text x="312.8" y="357.1" transform="rotate(-90 312.8 357.1)">38</text>
<text x="140.5" y="376">BT_3.3V</text>
<text x="157.8" y="376">VMCU_3.3V</text>
<text x="150.4" y="382.8">R94</text>
<text x="156.7" y="382.6">R93</text>
<text x="174.9" y="386.2">TP9</text>
<text x="181.1" y="386.2">TP10</text>
<text x="266.6" y="386.5">BT_TX</text>
<text x="299.5" y="385.6">PC11_UART3_RXD</text>
<text x="150.7" y="390.8">0R</text>
<text x="156.6" y="390.5">NC</text>
<text x="266.3" y="392.9">BT_RX</text>
<text x="299.5" y="392">PC10_UART3_TXD</text>
<text x="137.1" y="397.1">C38</text>
<text x="166.6" y="400.7">R61</text>
<text x="173.2" y="400.7">R62</text>
<text x="267" y="398.7">GND3</text>
<text x="101.9" y="407.2">U7</text>
<text x="135.1" y="402.4">100nF</text>
<text x="322.1" y="406.5">BT_3.3V</text>
<text x="99.4" y="410.5">1</text>
<text x="99.4" y="413.1">2</text>
<text x="103.1" y="411.3">A0</text>
<text x="103.1" y="413.9">A1</text>
<text x="117" y="411.3">VCC</text>
<text x="117.9" y="413.9">WP</text>
<text x="123.4" y="413.1">7</text>
<text x="123.4" y="410.5">8</text>
<text x="165.9" y="408.5">4.7K</text>
<text x="172.5" y="408.5">4.7K</text>
<text x="99.4" y="415.6">3</text>
<text x="99.4" y="418.2">4</text>
<text x="103.1" y="416.4">A2</text>
<text x="103.1" y="419">VSS</text>
<text x="116.8" y="419">SDA</text>
<text x="117.3" y="416.4">SCL</text>
<text x="123.4" y="418.2">5</text>
<text x="123.4" y="415.6">6</text>
<text x="108.7" y="424">NC</text>
<text x="159.5" y="425.5">R58</text>
<text x="259.8" y="422.5">C34</text>
<text x="266.2" y="422.5">100NF</text>
<text x="276" y="423.2">1</text>
<text x="276" y="425.8">2</text>
<text x="279.4" y="424.5">DVDD</text>
<text x="297" y="424.5">VINLPM</text>
<text x="308.1" y="423.2">32</text>
<text x="308.1" y="425.8">31</text>
<text x="329.4" y="420.9">C31</text>
<text x="336" y="420.9">C32</text>
<text x="342.9" y="420.9">C33</text>
<text x="452.1" y="424" transform="rotate(-90 452.1 424)">R67</text>
<text x="462.5" y="424.5" transform="rotate(-90 462.5 424.5)">4</text>
<text x="469.4" y="425.2">20279001E-01</text>
<text x="471.1" y="420.1">ANT4</text>
<text x="103.4" y="429.1">U13</text>
<text x="159" y="428">10K</text>
<text x="276" y="428.3">3</text>
<text x="276" y="430.9">4</text>
<text x="279.4" y="427.1">USB_DP</text>
<text x="279.4" y="429.6">USB_DN</text>
<text x="298.8" y="427.1">VINPA</text>
<text x="301.7" y="429.6">VIN</text>
<text x="308.1" y="428.3">30</text>
<text x="308.1" y="430.9">29</text>
<text x="314.2" y="428.1">0R</text>
<text x="323.6" y="428.1">R45</text>
<text x="327.4" y="426.3">100nF</text>
<text x="334" y="426.3">100nF</text>
<text x="340.8" y="426.3">100nF</text>
<text x="100.9" y="432.4">1</text>
<text x="100.9" y="434.9">2</text>
<text x="100.9" y="437.5">3</text>
<text x="104.6" y="433.2">TXD</text>
<text x="104.6" y="435.7">GND</text>
<text x="113" y="435.7">CAN_H</text>
<text x="116.2" y="433.2">STB</text>
<text x="122.4" y="437.5">6</text>
<text x="122.4" y="434.9">7</text>
<text x="122.4" y="432.4">8</text>
<text x="276" y="433.4">5</text>
<text x="276" y="435.9">6</text>
<text x="279.4" y="432.1">GPIO23</text>
<text x="279.4" y="434.7">GPIO24</text>
<text x="279.4" y="437.2">GPIO25</text>
<text x="297.8" y="432.1">HVOUT</text>
<text x="298.2" y="437.2">GPIO08</text>
<text x="300.1" y="434.7">HVIN</text>
<text x="308.1" y="433.4">28</text>
<text x="308.1" y="435.9">27</text>
<text x="434.1" y="432.2">C29</text>
<text x="441.9" y="432.2">15PF</text>
<text x="452.1" y="432.9" transform="rotate(-90 452.1 432.9)">NC</text>
<text x="455" y="433.4">1</text>
<text x="458.7" y="434.2">RFGND</text>
<text x="463.3" y="432" transform="rotate(-90 463.3 432)">GND</text>
<text x="469" y="432.9">2</text>
<text x="100.9" y="440">4</text>
<text x="104.6" y="438.3">VCC</text>
<text x="104.6" y="440.8">RXD</text>
<text x="113.4" y="438.3">CAN_L</text>
<text x="116.2" y="440.8">VIO</text>
<text x="122.4" y="440">5</text>
<text x="259.6" y="443.3">1K</text>
<text x="259.6" y="440.8">NC</text>
<text x="269" y="443.3">R51</text>
<text x="269" y="440.8">R68</text>
<text x="276" y="438.5">7</text>
<text x="276" y="441">8</text>
<text x="276" y="443.6">9</text>
<text x="279.4" y="439.8">GPIO26</text>
<text x="279.4" y="442.3">GPIO27</text>
<text x="298.2" y="439.8">GPIO07</text>
<text x="298.2" y="442.3">GPIO06</text>
<text x="308.1" y="438.5">26</text>
<text x="308.1" y="441">25</text>
<text x="308.1" y="443.6">24</text>
<text x="319.3" y="438.3">220R</text>
<text x="319.3" y="440.8">220R</text>
<text x="328.4" y="440.8">R12</text>
<text x="328.7" y="438.3">R7</text>
<text x="340.8" y="442.5">PC11_UART3_RXD</text>
<text x="343.1" y="439.8">PC10_UART3_TXD</text>
<text x="441.9" y="439.4">ESD17</text>
<text x="462.5" y="443.4" transform="rotate(-90 462.5 443.4)">3</text>
<text x="463.3" y="439.7" transform="rotate(-90 463.3 439.7)">GND</text>
<text x="103.4" y="444.3">NC</text>
<text x="205.1" y="444.6">PD4_BT_RST</text>
<text x="210.1" y="447.6">BT_3.3V</text>
<text x="274.8" y="446.1">10</text>
<text x="274.8" y="448.6">11</text>
<text x="279.4" y="444.8">RESET</text>
<text x="279.4" y="447.4">VIO</text>
<text x="279.4" y="449.9">GPIO28</text>
<text x="283.4" y="448.2">YC1021_QFN32</text>
<text x="289.9" y="444.1">U5</text>
<text x="298.2" y="444.8">GPIO05</text>
<text x="298.2" y="447.4">GPIO04</text>
<text x="298.2" y="449.9">GPIO03</text>
<text x="308.1" y="446.1">23</text>
<text x="308.1" y="448.6">22</text>
<text x="343.4" y="445.3">IO5_BT_TX</text>
<text x="343.4" y="447.6">IO4_BT_RX</text>
<text x="366.8" y="445.6">R136</text>
<text x="366.8" y="448.6">NC</text>
<text x="231.6" y="452.3">C14</text>
<text x="238.5" y="452.3">C39 SCL</text>
<text x="242.8" y="455.2">SDA</text>
<text x="274.8" y="451.2">12</text>
<text x="274.8" y="453.7">13</text>
<text x="279.4" y="452.5">I2C_SCL</text>
<text x="279.4" y="455">I2C_SDA</text>
<text x="298.2" y="452.5">GPIO02</text>
<text x="301.6" y="455">VPP</text>
<text x="308.1" y="451.2">21</text>
<text x="308.1" y="453.7">20</text>
<text x="369.8" y="455.6">0R</text>
<text x="378.3" y="455.5">L4</text>
<text x="446.1" y="455.3" transform="rotate(-90 446.1 455.3)">ESD9L5.0ST5G</text>
<text x="69.5" y="456.3">VBAT</text>
<text x="231.6" y="457.4">10NF</text>
<text x="238.5" y="457.4">10NF</text>
<text x="258.8" y="456">C35</text>
<text x="265.4" y="456">100NF</text>
<text x="274.8" y="456.3">14</text>
<text x="274.8" y="458.8">15</text>
<text x="274.8" y="461.3">16</text>
<text x="279.4" y="457.5">VDDLPM</text>
<text x="279.4" y="460.1">XTALOUT</text>
<text x="299" y="460.1">MODE</text>
<text x="303" y="457.5">RF</text>
<text x="308.1" y="456.3">19</text>
<text x="308.1" y="458.8">18</text>
<text x="308.1" y="461.3">17</text>
<text x="69.1" y="467.4">C9</text>
<text x="118.1" y="465.1">U2</text>
<text x="163.3" y="466.7">BT_3.3V</text>
<text x="279.4" y="462.6">XTALIN</text>
<text x="294.7" y="463.6" transform="rotate(-90 294.7 463.6)">VSS</text>
<text x="302.1" y="462.6">ICE</text>
<text x="66.8" y="472.5">10UF</text>
<text x="74.6" y="473.5">100nF</text>
<text x="77.3" y="470.4">C2</text>
<text x="108.5" y="469.3">1</text>
<text x="112.2" y="470">VIN</text>
<text x="121.1" y="470">VOUT</text>
<text x="130" y="469.3">5</text>
<text x="141.3" y="472.5">C8</text>
<text x="252.3" y="470.8">R55</text>
<text x="257.5" y="470.8">1M</text>
<text x="296" y="468.2" transform="rotate(-90 296 468.2)">33</text>
<text x="90.4" y="478.2" transform="rotate(-90 90.4 478.2)">R2</text>
<text x="90.4" y="474.9" transform="rotate(-90 90.4 474.9)">10K</text>
<text x="108.5" y="479.4">3</text>
<text x="108.5" y="474.3">2</text>
<text x="112.2" y="475.1">VSS</text>
<text x="130" y="479.4">4</text>
<text x="138.9" y="477.5">10UF</text>
<text x="149.8" y="478.6">100nF</text>
<text x="152.5" y="475.5">C7</text>
<text x="242.7" y="478.9">X322524MOB4SI</text>
<text x="255.3" y="476.3">X2</text>
<text x="112.2" y="480.2">CE</text>
<text x="114" y="485.3">RT9080-33GJ5</text>
<text x="124.3" y="480.2">NC</text>
<text x="138.6" y="483.2">C5</text>
<text x="241.5" y="485.6">C37</text>
<text x="266.6" y="485.3">C36</text>
<text x="305.1" y="485.5">NC</text>
<text x="314.5" y="485.5">R8</text>
<text x="322.1" y="485.5">0R</text>
<text x="331.5" y="485.5">R92</text>
<text x="60" y="489.8">PD5_BT_EN</text>
<text x="139" y="489.5">10nF</text>
<text x="240.3" y="488">10pF</text>
<text x="266.7" y="488.4">10pF</text>
<text x="284.8" y="486.2">BT_ICE</text>
<text x="348.5" y="487.1">ICE</text>
<text x="95.7" y="497.9">R4</text>
<text x="252" y="497.1">24MHz</text>
<text x="308.6" y="493.6">BT_3.3V</text>
<text x="348.5" y="494.5">BT_3V3</text>
<text x="92.8" y="500.3">100K</text>
<text x="348.8" y="501.4">GND2</text>
</g>
</svg>
